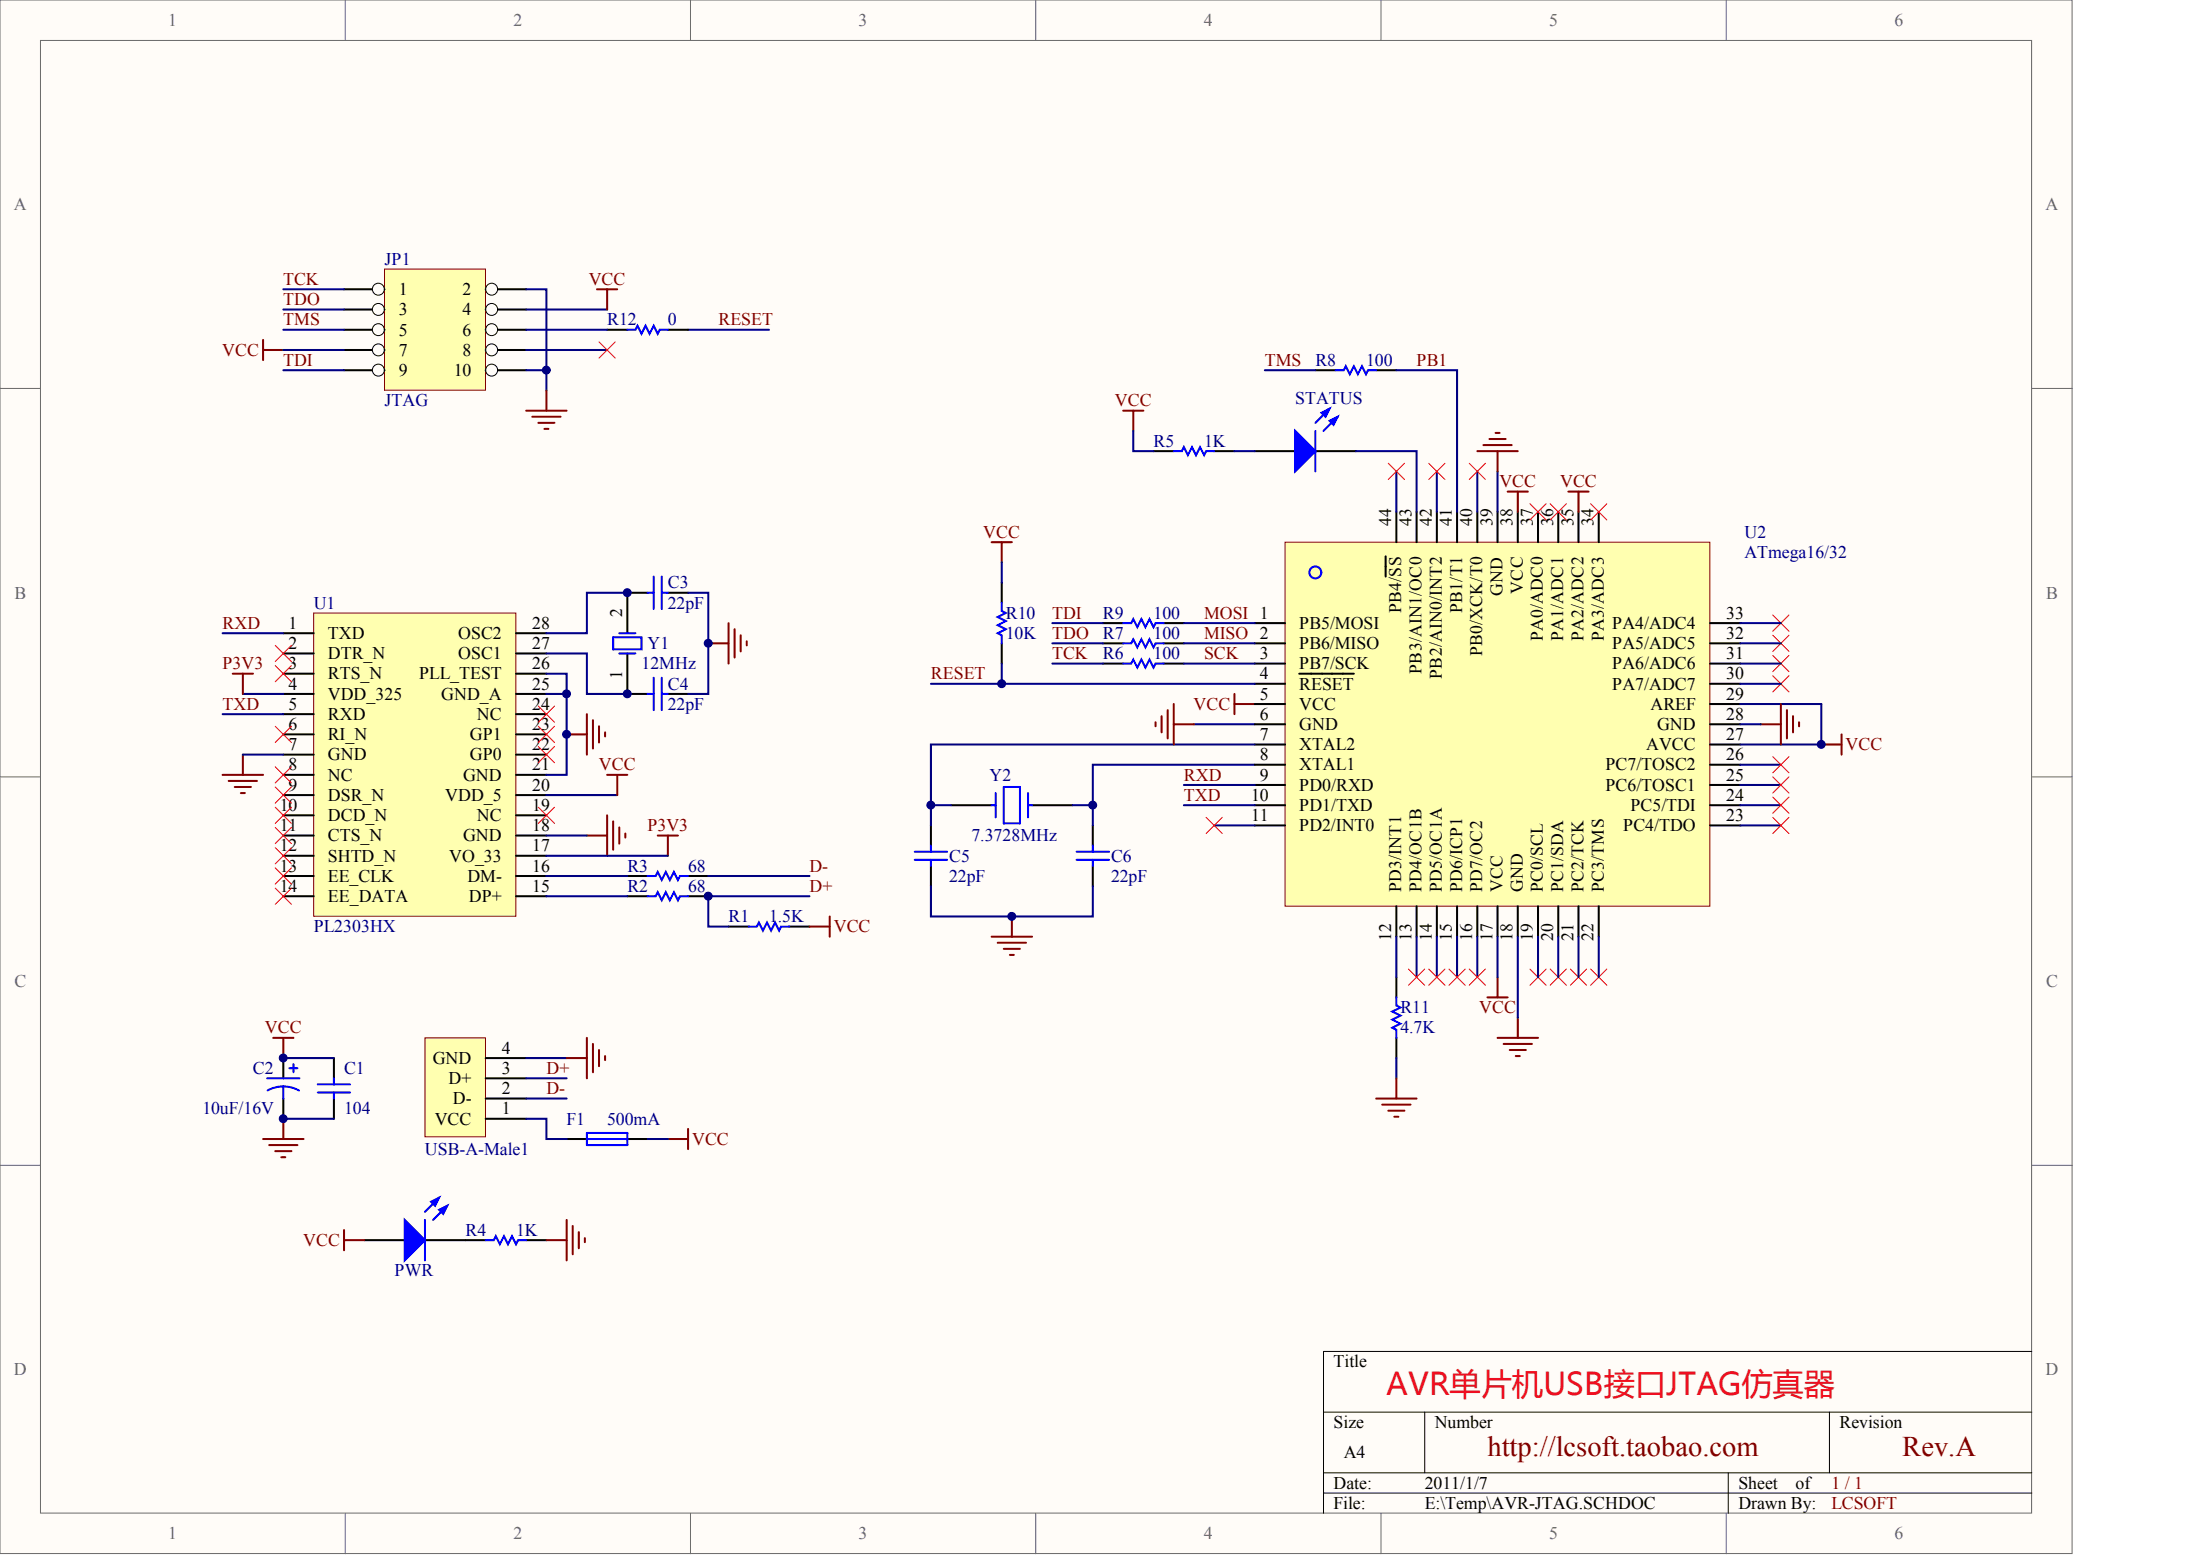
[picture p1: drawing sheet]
<svg xmlns="http://www.w3.org/2000/svg" width="840mm" height="594mm" viewBox="0 0 840 594" stroke-linecap="round" stroke-linejoin="round" font-family="sans-serif">
<g fill="#fffcf8" stroke="#696969" stroke-width=".38">
<path d="M0 0h790.8v592.8h-790.8z"/>
<path d="M15.4 15.4h759.9v561.9h-759.9z"/>
</g>
<g fill="none" stroke="#696969" stroke-width=".38">
<path d="M131.8 0v15.4M263.5 0v15.4M395.3 0v15.4M527 0v15.4M658.8 0v15.4M0 148.2h15.4M775.4 148.2h15.5M0 296.4h15.4M775.4 296.4h15.5M0 444.6h15.4M775.4 444.6h15.5M131.8 577.4v15.4"/>
<path d="M263.5 577.4v15.4M395.3 577.4v15.4M527 577.4v15.4M658.8 577.4v15.4"/>
</g>
<path d="M775.4 515.6h-270.3v61.8M505.1 538.8h270.3M543.7 538.8v23.2M698.2 538.8v23.2M505.1 562h270.3M505.1 569.7h270.3M659.6 562v15.4" fill="none" stroke="#000" stroke-width=".38"/>
<path d="M363 307.2h15.4M393.9 307.2h15.4" fill="none" stroke="#000" stroke-width=".77"/>
<path d="M378.4 307.2h1.6M380 302.6v9.3M383.1 300.3h6.2v13.9h-6.2zM392.3 302.6v9.3M392.3 307.2h1.6" fill="none" stroke="#00f" stroke-width=".77"/>
<path d="M100.4 129.7v7.7M100.4 133.5h7.7M378.4 206.9h7.8M382.3 206.9v7.7" fill="none" stroke="#800000" stroke-width=".77"/>
<path d="M146.7 102.7h38.6v46.2h-38.6z" fill="#ffffb0" stroke="#800000" stroke-width=".38"/>
<path d="M131.3 110.4h15.4" fill="none" stroke="#000" stroke-width=".77"/>
<circle cx="144.4" cy="110.3" r="2.28" fill="#fffcf8" stroke="#000" stroke-width=".38"/>
<path d="M185.4 110.4h15.4" fill="none" stroke="#000" stroke-width=".77"/>
<circle cx="187.6" cy="110.3" r="2.28" fill="#fffcf8" stroke="#000" stroke-width=".38"/>
<path d="M131.3 118.1h15.4" fill="none" stroke="#000" stroke-width=".77"/>
<circle cx="144.4" cy="118.1" r="2.28" fill="#fffcf8" stroke="#000" stroke-width=".38"/>
<path d="M185.4 118.1h15.4" fill="none" stroke="#000" stroke-width=".77"/>
<circle cx="187.6" cy="118.1" r="2.28" fill="#fffcf8" stroke="#000" stroke-width=".38"/>
<path d="M131.3 125.8h15.4" fill="none" stroke="#000" stroke-width=".77"/>
<circle cx="144.4" cy="125.8" r="2.28" fill="#fffcf8" stroke="#000" stroke-width=".38"/>
<path d="M185.4 125.8h15.4" fill="none" stroke="#000" stroke-width=".77"/>
<circle cx="187.6" cy="125.8" r="2.28" fill="#fffcf8" stroke="#000" stroke-width=".38"/>
<path d="M131.3 133.5h15.4" fill="none" stroke="#000" stroke-width=".77"/>
<circle cx="144.4" cy="133.5" r="2.28" fill="#fffcf8" stroke="#000" stroke-width=".38"/>
<path d="M185.4 133.5h15.4" fill="none" stroke="#000" stroke-width=".77"/>
<circle cx="187.6" cy="133.5" r="2.28" fill="#fffcf8" stroke="#000" stroke-width=".38"/>
<path d="M131.3 141.3h15.4" fill="none" stroke="#000" stroke-width=".77"/>
<circle cx="144.4" cy="141.2" r="2.28" fill="#fffcf8" stroke="#000" stroke-width=".38"/>
<path d="M185.4 141.3h15.4" fill="none" stroke="#000" stroke-width=".77"/>
<circle cx="187.6" cy="141.2" r="2.28" fill="#fffcf8" stroke="#000" stroke-width=".38"/>
<path d="M108.1 110.4h23.2M108.1 118.1h23.2M200.8 118.1h30.9M108.1 125.8h23.2M108.1 133.5h23.2M200.8 133.5h30.9M262.6 125.8h30.9M108.1 141.3h23.2M455.7 276.3h23.1M478.8 291.8h-61.7v15.4" fill="none" stroke="#000080" stroke-width=".77"/>
<path d="M227.8 110.4h7.8M231.7 110.4v7.7M471.1 264.8v7.7M471.1 268.6h7.7" fill="none" stroke="#800000" stroke-width=".77"/>
<path d="M490.4 206.9h162.1v138.8h-162.1z" fill="#ffffb0" stroke="#800000" stroke-width=".38"/>
<g fill="none" stroke="#000" stroke-width=".77">
<path d="M532.9 195.3v11.6M540.6 195.3v11.6M548.4 195.3v11.6M556.1 195.3v11.6M563.8 195.3v11.6M571.5 195.3v11.6M579.3 195.3v11.6M587 195.3v11.6M594.7 195.3v11.6M602.4 195.3v11.6M610.1 195.3v11.6M528.8 212.3v7.7"/>
<path d="M478.8 237.8h11.6M652.6 237.8h11.6M478.8 245.5h11.6M478.8 253.2h11.6M495.8 257.1h20.9M652.6 245.5h11.6M652.6 253.2h11.6M478.8 260.9h11.6M478.8 268.6h11.6M478.8 276.3h11.6M652.6 260.9h11.6M652.6 268.6h11.6"/>
<path d="M652.6 276.3h11.6M478.8 284.1h11.6M478.8 291.8h11.6M478.8 299.5h11.6M652.6 284.1h11.6M652.6 291.8h11.6M652.6 299.5h11.6M478.8 307.2h11.6M478.8 314.9h11.6M652.6 307.2h11.6M652.6 314.9h11.6M532.9 345.8v11.6"/>
<path d="M540.6 345.8v11.6M548.4 345.8v11.6M556.1 345.8v11.6M563.8 345.8v11.6M571.5 345.8v11.6M579.3 345.8v11.6M587 345.8v11.6M594.7 345.8v11.6M602.4 345.8v11.6M610.1 345.8v11.6"/>
</g>
<circle cx="502" cy="218.4" r="2.28" fill="none" stroke="#00f" stroke-width=".77"/>
<path d="M575.4 187.6h7.7M579.3 187.6v7.7M598.6 187.6h7.7M602.4 187.6v7.7M695.1 284.1h7.7M702.8 280.2v7.7M571.5 372.8v7.8M567.7 380.6h7.7" fill="none" stroke="#800000" stroke-width=".77"/>
<path d="M571.5 179.9v15.4M664.2 268.6h30.9v15.5h-30.9M571.5 357.4v15.4" fill="none" stroke="#000080" stroke-width=".77"/>
<path d="M119.7 233.9h77.2v115.7h-77.2z" fill="#ffffb0" stroke="#800000" stroke-width=".38"/>
<g fill="none" stroke="#000" stroke-width=".77">
<path d="M247.1 226.2h-7.7v15.4M254.9 226.2h7.7M108.1 241.6h11.6M108.1 249.3h11.6M108.1 257.1h11.6M196.9 241.6h11.6M196.9 249.3h11.6M196.9 257.1h11.6M239.4 249.3v15.5h7.7M108.1 264.8h11.6M108.1 272.5h11.6M196.9 264.8h11.6"/>
<path d="M196.9 272.5h11.6M254.9 264.8h7.7M108.1 280.2h11.6M108.1 287.9h11.6M108.1 295.6h11.6M196.9 280.2h11.6M196.9 287.9h11.6M196.9 295.6h11.6M108.1 303.4h11.6M108.1 311.1h11.6M108.1 318.8h11.6M196.9 303.4h11.6"/>
<path d="M196.9 311.1h11.6M196.9 318.8h11.6M108.1 326.5h11.6M108.1 334.2h11.6M196.9 326.5h11.6M196.9 334.2h11.6M239.4 334.2h7.7M262.6 334.2h7.7M108.1 342h11.6M196.9 342h11.6M239.4 342h7.7M262.6 342h7.7"/>
<path d="M278 353.5h7.8M301.2 353.5h7.7M108.1 403.7v7.7M108.1 419.2v7.7M127.4 403.7v7.7M127.4 419.2v7.7M139 473.2h15.5M162.2 473.2h23.2M200.8 473.2h7.7"/>
</g>
<g fill="none" stroke="#00f" stroke-width=".77">
<path d="M249.5 220v12.3M252.6 220v12.3M247.1 226.2h2.4M252.6 226.2h2.3M234 243.2h10.8v4.6h-10.8zM236.3 241.6h6.2M236.3 249.3h6.2M249.5 258.6v12.3M252.6 258.6v12.3M247.1 264.8h2.4M252.6 264.8h2.3M247.1 334.2h3.1l.8-1.5 1.6 3.1 1.5-3.1 1.5 3.1 1.6-3.1 1.5 3.1 .8-1.6h3.1"/>
<path d="M247.1 342h3.1l.8-1.6 1.6 3.1 1.5-3.1 1.5 3.1 1.6-3.1 1.5 3.1 .8-1.5h3.1M285.8 353.5h3.1l.7-1.5 1.6 3.1 1.5-3.1 1.6 3.1 1.5-3.1 1.5 3.1 .8-1.6h3.1M101.9 411.4h12.4M108.1 414.5a12.3 12.3 0 0 1 6 1.6M108.1 414.5a12.3 12.3 0 0 0-6 1.6M108.1 414.5v4.7M110.4 407.6h3.1M112 406v3.1M121.3 413.8h12.3M121.3 416.8h12.3M127.4 411.4v2.4M127.4 416.8v2.4"/>
<path d="M167.6 457l-5.4 5.4M162.2 465.5v15.4M170.7 460.1l-5.4 5.4M185.4 473.2h3l.8-1.6 1.6 3.1 1.5-3.1 1.6 3.1 1.5-3.1 1.5 3.1 .8-1.5h3.1"/>
</g>
<g fill="none" stroke="#000080" stroke-width=".77">
<path d="M239.4 226.2h-15.4v15.4h-15.5M262.6 226.2h7.7v38.6h-7.7M85 241.6h23.1M208.5 249.3h15.5v15.5h15.4M208.5 257.1h7.8v7.7h-7.8M85 272.5h23.1M92.7 264.8h15.4M216.3 264.8v30.8h-7.8M92.7 287.9h15.4M208.5 318.8h15.5M208.5 303.4h27.1M208.5 334.2h30.9"/>
<path d="M208.5 326.5h46.4M270.3 334.2h38.6M208.5 342h30.9M108.1 403.7h19.3M108.1 426.9h19.3"/>
</g>
<g fill="none" stroke="#800000" stroke-width=".77">
<path d="M278 237.8v15.4M88.8 257.1h7.7M92.7 257.1v7.7M270.3 245.5h7.7M280.4 240.1v10.8M282.7 242.4v6.2M285 244.7v1.5M224 272.5v15.4M226.3 274.8v10.8M228.6 277.1v6.2M230.9 279.4v1.6M85 295.6h15.4"/>
<path d="M87.3 298h10.8M92.7 287.9v7.7M216.3 280.2h7.7M89.6 300.3h6.2M91.9 302.6h1.6M224 318.8h7.7M231.7 311.1v15.4M234 313.4v10.8M236.3 315.7v6.2M238.7 318v1.6M251 318.8h7.7M254.9 318.8v7.7"/>
<path d="M100.4 434.6h15.5M102.7 436.9h10.8M105 439.2h6.2M108.1 426.9v7.7M107.4 441.5h1.5"/>
</g>
<g fill="#00f" stroke="#00f" stroke-width=".77">
<path d="M154.5 465.5l7.7 7.7-7.7 7.7z"/>
<path d="M167.6 461.6l3.1-1.5-1.6 3.1z"/>
<path d="M164.5 458.5l3.1-1.5-1.5 3.1z"/>
</g>
<g fill="none" stroke="#f00" stroke-width=".38">
<path d="M105 246.2l6.2 6.2M105 254l6.2 6.1M111.2 246.2l-6.2 6.2M111.2 254l-6.2 6.1M105 277.1l6.2 6.2M111.2 277.1l-6.2 6.2M205.4 269.4l6.2 6.2M205.4 277.1l6.2 6.2M211.6 269.4l-6.2 6.2M211.6 277.1l-6.2 6.2M105 292.6l6.2 6.1M111.2 292.6l-6.2 6.1"/>
<path d="M205.4 284.8l6.2 6.2M211.6 284.8l-6.2 6.2M105 300.3l6.2 6.2M105 308l6.2 6.2M105 315.7l6.2 6.2M111.2 300.3l-6.2 6.2M111.2 308l-6.2 6.2M111.2 315.7l-6.2 6.2M205.4 308l6.2 6.2M211.6 308l-6.2 6.2M105 323.4l6.2 6.2M105 331.2l6.2 6.1"/>
<path d="M105 338.9l6.2 6.2M111.2 323.4l-6.2 6.2M111.2 331.2l-6.2 6.1M111.2 338.9l-6.2 6.2"/>
</g>
<path d="M162.2 396h23.1v37.7h-23.1z" fill="#ffffb0" stroke="#800000" stroke-width=".38"/>
<g fill="none" stroke="#000" stroke-width=".77">
<path d="M231.7 125.8h7.7M254.9 125.8h7.7M502 141.3h7.7M525.2 141.3h7.7M440.2 172.1h7.8M463.4 172.1h7.7M478.8 172.1h15.5M502 172.1h15.5M382.3 222.3v7.7M420.9 237.8h7.7M444.1 237.8h7.7M382.3 245.5v7.7"/>
<path d="M420.9 253.2h7.7M420.9 245.5h7.7M444.1 253.2h7.7M444.1 245.5h7.7M355.3 314.9v7.8M417.1 314.9v7.8M355.3 330.4v7.7M417.1 330.4v7.7M532.9 372.8v7.8M532.9 396v7.7M185.4 419.2h15.4M185.4 411.4h15.4"/>
<path d="M185.4 403.7h15.4M185.4 426.9h15.4M216.3 434.6h7.7M239.4 434.6h7.7"/>
</g>
<g fill="none" stroke="#f00" stroke-width=".38">
<path d="M228.6 130.5l6.2 6.1M234.8 130.5l-6.2 6.1M529.8 176.8l6.2 6.1M536 176.8l-6.2 6.1M545.3 176.8l6.1 6.1M551.4 176.8l-6.1 6.1M560.7 176.8l6.2 6.1M566.9 176.8l-6.2 6.1M583.9 192.2l6.2 6.2M590.1 192.2l-6.2 6.2M591.6 192.2l6.2 6.2M597.8 192.2l-6.2 6.2"/>
<path d="M607.1 192.2l6.1 6.2M613.2 192.2l-6.1 6.2M676.6 234.7l6.1 6.1M682.7 234.7l-6.1 6.1M676.6 257.8l6.1 6.2M676.6 250.1l6.1 6.2M676.6 242.4l6.1 6.2M682.7 257.8l-6.1 6.2M682.7 250.1l-6.1 6.2M682.7 242.4l-6.1 6.2M676.6 288.7l6.1 6.2M676.6 296.4l6.1 6.2"/>
<path d="M682.7 288.7l-6.1 6.2M682.7 296.4l-6.1 6.2M460.3 311.9l6.2 6.1M466.5 311.9l-6.2 6.1M676.6 304.1l6.1 6.2M676.6 311.9l6.1 6.1M682.7 304.1l-6.1 6.2M682.7 311.9l-6.1 6.1M537.5 369.8l6.2 6.1M543.7 369.8l-6.2 6.1M545.3 369.8l6.1 6.1M551.4 369.8l-6.1 6.1"/>
<path d="M553 369.8l6.2 6.1M559.2 369.8l-6.2 6.1M560.7 369.8l6.2 6.1M566.9 369.8l-6.2 6.1M583.9 369.8l6.2 6.1M590.1 369.8l-6.2 6.1M591.6 369.8l6.2 6.1M597.8 369.8l-6.2 6.1M599.3 369.8l6.2 6.1M605.5 369.8l-6.2 6.1M607.1 369.8l6.1 6.1M613.2 369.8l-6.1 6.1"/>
</g>
<g fill="none" stroke="#000080" stroke-width=".77">
<path d="M200.8 110.4h7.7v38.6M200.8 125.8h30.9M200.8 141.3h7.7M482.7 141.3h19.3M532.9 141.3h23.2v54M432.5 164.4v7.7h7.7M471.1 172.1h7.7M517.5 172.1h23.1v23.2M532.9 179.9v15.4M548.4 179.9v15.4M563.8 179.9v15.4M382.3 214.6v7.7"/>
<path d="M401.6 237.8h19.3M451.8 237.8h27M664.2 237.8h15.5M382.3 253.2v7.7M401.6 245.5h19.3M401.6 253.2h19.3M451.8 245.5h27M451.8 253.2h27M664.2 245.5h15.5M664.2 253.2h15.5M355.3 260.9h123.5M664.2 260.9h15.5"/>
<path d="M664.2 276.3h7.7M451.8 299.5h27M478.8 284.1h-123.5v23.1M664.2 291.8h15.5M664.2 299.5h15.5M363 307.2h-7.7v7.7M409.3 307.2h7.8v7.7M451.8 307.2h27M463.4 314.9h15.4M664.2 307.2h15.5M664.2 314.9h15.5M355.3 338.1v11.6h61.8v-11.6"/>
<path d="M308.9 342h-38.6v11.5h7.7M532.9 357.4v15.4M540.6 357.4v15.4M548.4 357.4v15.4M556.1 357.4v15.4M563.8 357.4v15.4M579.3 357.4v30.9M587 357.4v15.4M594.7 357.4v15.4M602.4 357.4v15.4M610.1 357.4v15.4M200.8 403.7h15.5"/>
<path d="M200.8 411.4h15.5M200.8 419.2h15.5M532.9 403.7v7.7M200.8 426.9h7.7v7.7h7.8M247.1 434.6h7.8"/>
</g>
<g fill="none" stroke="#800000" stroke-width=".77">
<path d="M200.8 156.7h15.5M203.1 159h10.8M208.5 149v7.7M428.6 156.7h7.8M432.5 156.7v7.7M205.4 161.3h6.2M207.8 163.6h1.5M563.8 172.1h15.5M566.1 169.8h10.8M568.4 167.5h6.2M570.8 165.2h1.5M571.5 172.1v7.8"/>
<path d="M441 275.6v1.5M443.3 273.3v6.1M445.6 270.9v10.9M448 276.3h7.7M448 268.6v15.5M671.9 276.3h7.8M679.7 268.6v15.5M682 270.9v10.9M684.3 273.3v6.1M686.6 275.6v1.5M231.7 295.6h7.7M235.6 295.6v7.8"/>
<path d="M308.9 353.5h7.8M316.7 349.7v7.7M378.4 357.4h15.5M380.8 359.7h10.8M386.2 349.7v7.7M383.1 362h6.2M385.4 364.3h1.5M104.3 396h7.7M108.1 396v7.7M224 396v15.4M226.3 398.3v10.8M571.5 396h15.5"/>
<path d="M573.8 398.3h10.9M579.3 388.3v7.7M216.3 403.7h7.7M228.6 400.6v6.2M230.9 402.9v1.6M525.2 419.2h15.4M532.9 411.4v7.8M576.2 400.6h6.1M578.5 402.9h1.5M254.9 434.6h7.7M262.6 430.7v7.8M527.5 421.5h10.8"/>
<path d="M529.8 423.8h6.2M532.1 426.1h1.6M131.3 469.3v7.8M131.3 473.2h7.7M208.5 473.2h7.8M216.3 465.5v15.4M218.6 467.8v10.8M220.9 470.1v6.2M223.2 472.4v1.6"/>
</g>
<g fill="none" stroke="#00f" stroke-width=".77">
<path d="M239.4 125.8h3.1l.8-1.5 1.5 3.1 1.6-3.1 1.5 3.1 1.6-3.1 1.5 3.1 .8-1.6h3.1M507.4 155.9l-5.4 5.4M509.7 141.3h3.1l.8-1.6 1.5 3.1 1.6-3.1 1.5 3.1 1.6-3.1 1.5 3.1 .8-1.5h3.1M510.5 159l-5.4 5.4M448 172.1h3l.8-1.5 1.6 3.1 1.5-3.1 1.5 3.1 1.6-3.1 1.5 3.1 .8-1.6h3.1M502 164.4v15.5M382.3 230v3.1l1.5 .8-3 1.5 3 1.6-3 1.5 3 1.6-3 1.5 1.5 .8v3.1M428.6 237.8h3.1l.8-1.6 1.6 3.1 1.5-3.1 1.5 3.1 1.6-3.1 1.5 3.1 .8-1.5h3.1M428.6 253.2h3.1l.8-1.6 1.6 3.1 1.5-3.1 1.5 3.1 1.6-3.1 1.5 3.1 .8-1.5h3.1M428.6 245.5h3.1l.8-1.6 1.6 3.1 1.5-3.1 1.5 3.1 1.6-3.1 1.5 3.1 .8-1.5h3.1M349.1 325h12.4M349.1 328.1h12.4"/>
<path d="M355.3 322.7v2.3M355.3 328.1v2.3M410.9 325h12.3M410.9 328.1h12.3M417.1 322.7v2.3M417.1 328.1v2.3M532.9 380.6v3l1.6 .8-3.1 1.6 3.1 1.5-3.1 1.6 3.1 1.5-3.1 1.5 1.5 .8v3.1M224 432.3h15.4v4.6h-15.4zM224 434.6h15.4"/>
</g>
<g fill="#00f" stroke="#00f" stroke-width=".77">
<path d="M494.3 164.4l7.7 7.7-7.7 7.8z"/>
<path d="M507.4 160.6l3.1-1.6-1.5 3.1z"/>
<path d="M504.3 157.5l3.1-1.6-1.5 3.1z"/>
</g>
<g fill="#000080" stroke="#000080" stroke-width=".38">
<circle cx="108.1" cy="426.8" r="1.51"/>
<circle cx="108.1" cy="403.7" r="1.51"/>
<circle cx="208.5" cy="141.2" r="1.51"/>
<circle cx="216.2" cy="280.2" r="1.51"/>
<circle cx="216.2" cy="264.7" r="1.51"/>
<circle cx="239.4" cy="264.7" r="1.51"/>
<circle cx="239.4" cy="226.1" r="1.51"/>
<circle cx="270.3" cy="341.9" r="1.51"/>
<circle cx="270.3" cy="245.4" r="1.51"/>
<circle cx="355.2" cy="307.2" r="1.51"/>
<circle cx="382.3" cy="260.9" r="1.51"/>
<circle cx="386.1" cy="349.6" r="1.51"/>
<circle cx="417" cy="307.2" r="1.51"/>
<circle cx="695.1" cy="284" r="1.51"/>
</g>
<text font-size="11.9" fill="#ee0e22" x="529" y="532.1">AVR单片机USB接口JTAG仿真器</text>
<g font-size="10.9" fill="#800000">
<text x="567.7" y="555.5">http://lcsoft.taobao.com</text>
<text x="726" y="555.5">Rev.A</text>
</g>
<g font-size="6.8" fill="#696969">
<text x="64.2" y="9.9">1</text>
<text x="195.9" y="9.9">2</text>
<text x="327.7" y="9.9">3</text>
<text x="459.5" y="9.9">4</text>
<text x="591.2" y="9.9">5</text>
<text x="723" y="9.9">6</text>
<text x="5.3" y="80.2">A</text>
<text x="780.7" y="80.2">A</text>
<text x="5.5" y="228.4">B</text>
<text x="780.9" y="228.4">B</text>
<text x="5.5" y="376.6">C</text>
<text x="780.9" y="376.6">C</text>
<text x="5.3" y="524.8">D</text>
<text x="780.7" y="524.8">D</text>
<text x="64.2" y="587.3">1</text>
<text x="195.9" y="587.3">2</text>
<text x="327.7" y="587.3">3</text>
<text x="459.5" y="587.3">4</text>
<text x="591.2" y="587.3">5</text>
<text x="723" y="587.3">6</text>
</g>
<g font-size="6.8" fill="#000080">
<text x="146.7" y="101">JP1</text>
<text x="231.7" y="124.2">R12</text>
<text x="254.9" y="124.2">0</text>
<text x="502" y="139.6">R8</text>
<text x="521.3" y="139.6">100</text>
<text x="146.7" y="155">JTAG</text>
<text x="494.3" y="154.3">STATUS</text>
<text x="440.2" y="170.5">R5</text>
<text x="459.5" y="170.5">1K</text>
<text x="665.8" y="205.2">U2</text>
<text x="665.8" y="212.9">ATmega16/32</text>
<text x="254.9" y="224.5">C3</text>
<text x="119.7" y="232.2">U1</text>
<text x="254.9" y="232.2">22pF</text>
<text x="383.8" y="236.1">R10</text>
<text x="420.9" y="236.1">R9</text>
<text x="440.2" y="236.1">100</text>
<text x="383.8" y="243.8">10K</text>
<text x="420.9" y="243.8">R7</text>
<text x="440.2" y="243.8">100</text>
<text x="247.1" y="247.7">Y1</text>
<text x="420.9" y="251.5">R6</text>
<text x="440.2" y="251.5">100</text>
<text x="244.8" y="255.4">12MHz</text>
<text x="254.9" y="263.1">C4</text>
<text x="254.9" y="270.8">22pF</text>
<text x="377.7" y="297.8">Y2</text>
<text x="370.7" y="321">7.3728MHz</text>
<text x="362.2" y="328.7">C5</text>
<text x="424" y="328.7">C6</text>
<text x="239.4" y="332.6">R3</text>
<text x="262.6" y="332.6">68</text>
<text x="239.4" y="340.3">R2</text>
<text x="262.6" y="340.3">68</text>
<text x="362.2" y="336.4">22pF</text>
<text x="424" y="336.4">22pF</text>
<text x="278" y="351.9">R1</text>
<text x="293.5" y="351.9">1.5K</text>
<text x="119.7" y="355.7">PL2303HX</text>
<text x="534.5" y="386.6">R11</text>
<text x="534.5" y="394.3">4.7K</text>
<text x="96.5" y="409.8">C2</text>
<text x="131.3" y="409.8">C1</text>
<text x="77.2" y="425.2">10uF/16V</text>
<text x="131.3" y="425.2">104</text>
<text x="216.3" y="429.1">F1</text>
<text x="231.7" y="429.1">500mA</text>
<text x="162.2" y="440.6">USB-A-Male1</text>
<text x="177.6" y="471.5">R4</text>
<text x="196.9" y="471.5">1K</text>
<text x="150.6" y="487">PWR</text>
</g>
<g font-size="6.8" fill="#800000">
<text x="108.1" y="108.7">TCK</text>
<text x="224.7" y="108.7">VCC</text>
<text x="108.1" y="116.4">TDO</text>
<text x="108.1" y="124.2">TMS</text>
<text x="274.2" y="124.2">RESET</text>
<text x="84.8" y="135.7">VCC</text>
<text x="108.1" y="139.6">TDI</text>
<text x="482.7" y="139.6">TMS</text>
<text x="540.6" y="139.6">PB1</text>
<text x="425.5" y="155">VCC</text>
<text x="572.2" y="185.9">VCC</text>
<text x="595.4" y="185.9">VCC</text>
<text x="375.3" y="205.2">VCC</text>
<text x="85" y="239.9">RXD</text>
<text x="401.6" y="236.1">TDI</text>
<text x="459.5" y="236.1">MOSI 1</text>
<text x="401.6" y="243.8">TDO</text>
<text x="459.5" y="243.8">MISO 2</text>
<text x="401.6" y="251.5">TCK</text>
<text x="459.5" y="251.5">SCK</text>
<text x="84.9" y="255.4">P3V3</text>
<text x="355.3" y="259.2">RESET</text>
<text x="85" y="270.8">TXD</text>
<text x="455.5" y="270.8">VCC</text>
<text x="704.4" y="286.3">VCC</text>
<text x="228.5" y="294">VCC</text>
<text x="451.8" y="297.8">RXD</text>
<text x="451.8" y="305.6">TXD</text>
<text x="247.1" y="317.1">P3V3</text>
<text x="308.9" y="332.6">D-</text>
<text x="308.9" y="340.3">D+</text>
<text x="318.2" y="355.7">VCC</text>
<text x="564.5" y="386.6">VCC</text>
<text x="101.1" y="394.3">VCC</text>
<text x="208.5" y="409.8">D+</text>
<text x="208.5" y="417.5">D-</text>
<text x="264.1" y="436.8">VCC</text>
<text x="115.7" y="475.4">VCC</text>
<text x="699" y="568">1 / 1</text>
<text x="699" y="575.7">LCSOFT</text>
</g>
<g font-size="6.8">
<text x="152.1" y="112.6">1</text>
<text x="176.6" y="112.6">2</text>
<text x="152.1" y="120.3">3</text>
<text x="176.6" y="120.3">4</text>
<text x="152.1" y="128">5</text>
<text x="176.6" y="128">6</text>
<text x="152.1" y="135.7">7</text>
<text x="176.6" y="135.7">8</text>
<text x="152.1" y="143.5">9</text>
<text x="173.2" y="143.5">10</text>
<text x="110.1" y="239.9">1</text>
<text x="203.1" y="239.9">28</text>
<text x="495.8" y="239.9">PB5/MOSI</text>
<text x="615.3" y="239.9">PA4/ADC4</text>
<text x="658.8" y="236.1">33</text>
<text x="125.1" y="243.8">TXD</text>
<text x="174.9" y="243.8">OSC2</text>
<text x="658.8" y="243.8">32</text>
<text x="110.1" y="247.7">2</text>
<text x="125.1" y="251.5">DTR_N</text>
<text x="174.9" y="251.5">OSC1</text>
<text x="203.1" y="247.7">27</text>
<text x="480.9" y="251.5">3</text>
<text x="495.8" y="247.7">PB6/MISO</text>
<text x="615.3" y="247.7">PA5/ADC5</text>
<text x="658.8" y="251.5">31</text>
<text x="110.1" y="255.4">3</text>
<text x="203.1" y="255.4">26</text>
<text x="495.8" y="255.4">PB7/SCK</text>
<text x="615.3" y="255.4">PA6/ADC6</text>
<text x="110.1" y="263.1">4</text>
<text x="125.1" y="259.2">RTS_N</text>
<text x="160" y="259.2">PLL_TEST</text>
<text x="203.1" y="263.1">25</text>
<text x="480.9" y="259.2">4</text>
<text x="495.8" y="263.1">RESET</text>
<text x="615.3" y="263.1">PA7/ADC7</text>
<text x="658.8" y="259.2">30</text>
<text x="125.1" y="267">VDD_325</text>
<text x="168.4" y="267">GND_A</text>
<text x="480.9" y="267">5</text>
<text x="658.8" y="267">29</text>
<text x="110.1" y="270.8">5</text>
<text x="125.1" y="274.7">RXD</text>
<text x="182" y="274.7">NC</text>
<text x="203.1" y="270.8">24</text>
<text x="480.9" y="274.7">6</text>
<text x="495.8" y="270.8">VCC</text>
<text x="629.9" y="270.8">AREF</text>
<text x="658.8" y="274.7">28</text>
<text x="110.1" y="278.5">6</text>
<text x="203.1" y="278.5">23</text>
<text x="495.8" y="278.5">GND</text>
<text x="632.4" y="278.5">GND</text>
<text x="110.1" y="286.3">7</text>
<text x="125.1" y="282.4">RI_N</text>
<text x="179.3" y="282.4">GP1</text>
<text x="203.1" y="286.3">22</text>
<text x="480.9" y="282.4">7</text>
<text x="495.8" y="286.3">XTAL2</text>
<text x="628.2" y="286.3">AVCC</text>
<text x="658.8" y="282.4">27</text>
<text x="110.1" y="294">8</text>
<text x="125.1" y="290.1">GND</text>
<text x="179.3" y="290.1">GP0</text>
<text x="203.1" y="294">21</text>
<text x="480.9" y="290.1">8</text>
<text x="495.8" y="294">XTAL1</text>
<text x="612.7" y="294">PC7/TOSC2</text>
<text x="658.8" y="290.1">26</text>
<text x="125.1" y="297.8">NC</text>
<text x="176.7" y="297.8">GND</text>
<text x="480.9" y="297.8">9</text>
<text x="658.8" y="297.8">25</text>
<text x="110.1" y="301.7">9</text>
<text x="125.1" y="305.6">DSR_N</text>
<text x="169.9" y="305.6">VDD_5</text>
<text x="203.1" y="301.7">20</text>
<text x="477.5" y="305.6">10</text>
<text x="495.8" y="301.7">PD0/RXD</text>
<text x="612.7" y="301.7">PC6/TOSC1</text>
<text x="658.8" y="305.6">24</text>
<text x="106.7" y="309.4">10</text>
<text x="203.1" y="309.4">19</text>
<text x="495.8" y="309.4">PD1/TXD</text>
<text x="622.3" y="309.4">PC5/TDI</text>
<text x="106.7" y="317.1">11</text>
<text x="125.1" y="313.3">DCD_N</text>
<text x="182" y="313.3">NC</text>
<text x="203.1" y="317.1">18</text>
<text x="477.5" y="313.3">11</text>
<text x="495.8" y="317.1">PD2/INT0</text>
<text x="619.5" y="317.1">PC4/TDO</text>
<text x="658.8" y="313.3">23</text>
<text x="125.1" y="321">CTS_N</text>
<text x="176.7" y="321">GND</text>
<text x="106.7" y="324.9">12</text>
<text x="125.1" y="328.7">SHTD_N</text>
<text x="171.5" y="328.7">VO_33</text>
<text x="203.1" y="324.9">17</text>
<text x="106.7" y="332.6">13</text>
<text x="203.1" y="332.6">16</text>
<text x="106.7" y="340.3">14</text>
<text x="125.1" y="336.4">EE_CLK</text>
<text x="178.4" y="336.4">DM-</text>
<text x="203.1" y="340.3">15</text>
<text x="125.1" y="344.2">EE_DATA</text>
<text x="178.9" y="344.2">DP+</text>
<text x="165.1" y="405.9">GND</text>
<text x="191.5" y="402.1">4</text>
<text x="171.1" y="413.6">D+</text>
<text x="191.5" y="409.8">3</text>
<text x="191.5" y="417.5">2</text>
<text x="172.8" y="421.3">D-</text>
<text x="191.5" y="425.2">1</text>
<text x="165.9" y="429.1">VCC</text>
<text x="509" y="521.7">Title</text>
<text x="509" y="544.9">Size</text>
<text x="547.6" y="544.9">Number</text>
<text x="702.1" y="544.9">Revision</text>
<text x="512.8" y="556.4">A4</text>
<text x="509" y="568">Date:</text>
<text x="543.7" y="568">2011/1/7</text>
<text x="663.4" y="568">Sheet</text>
<text x="685.3" y="568">of</text>
<text x="509" y="575.7">File:</text>
<text x="543.7" y="575.7">E:\Temp\AVR-JTAG.SCHDOC</text>
<text x="663.4" y="575.7">Drawn By:</text>
</g>
<g font-size="6.7">
<text x="530.9" y="200.7" transform="rotate(-90 530.9 200.7)">44</text>
<text x="538.7" y="200.7" transform="rotate(-90 538.7 200.7)">43</text>
<text x="546.4" y="200.7" transform="rotate(-90 546.4 200.7)">42</text>
<text x="554.1" y="200.7" transform="rotate(-90 554.1 200.7)">41</text>
<text x="561.8" y="200.7" transform="rotate(-90 561.8 200.7)">40</text>
<text x="569.6" y="200.7" transform="rotate(-90 569.6 200.7)">39</text>
<text x="577.3" y="200.7" transform="rotate(-90 577.3 200.7)">38</text>
<text x="585" y="200.7" transform="rotate(-90 585 200.7)">37</text>
<text x="592.7" y="200.7" transform="rotate(-90 592.7 200.7)">36</text>
<text x="600.4" y="200.7" transform="rotate(-90 600.4 200.7)">35</text>
<text x="608.2" y="200.7" transform="rotate(-90 608.2 200.7)">34</text>
<text x="573.4" y="227.3" transform="rotate(-90 573.4 227.3)">GND</text>
<text x="581.1" y="226.6" transform="rotate(-90 581.1 226.6)">VCC</text>
<text x="534.8" y="233.9" transform="rotate(-90 534.8 233.9)">PB4/SS</text>
<text x="558" y="233.9" transform="rotate(-90 558 233.9)">PB1/T1</text>
<text x="237.5" y="235.4" transform="rotate(-90 237.5 235.4)">2</text>
<text x="588.9" y="244.7" transform="rotate(-90 588.9 244.7)">PA0/ADC0</text>
<text x="596.6" y="244.7" transform="rotate(-90 596.6 244.7)">PA1/ADC1</text>
<text x="604.3" y="244.7" transform="rotate(-90 604.3 244.7)">PA2/ADC2</text>
<text x="612" y="244.7" transform="rotate(-90 612 244.7)">PA3/ADC3</text>
<text x="565.7" y="250.5" transform="rotate(-90 565.7 250.5)">PB0/XCK/T0</text>
<text x="542.5" y="257.1" transform="rotate(-90 542.5 257.1)">PB3/AIN1/OC0</text>
<text x="237.5" y="259" transform="rotate(-90 237.5 259)">1</text>
<text x="550.2" y="259" transform="rotate(-90 550.2 259)">PB2/AIN0/INT2</text>
<text x="534.8" y="340.4" transform="rotate(-90 534.8 340.4)">PD3/INT1</text>
<text x="542.5" y="340.4" transform="rotate(-90 542.5 340.4)">PD4/OC1B</text>
<text x="550.2" y="340.4" transform="rotate(-90 550.2 340.4)">PD5/OC1A</text>
<text x="558" y="340.4" transform="rotate(-90 558 340.4)">PD6/ICP1</text>
<text x="565.7" y="340.4" transform="rotate(-90 565.7 340.4)">PD7/OC2</text>
<text x="573.4" y="340.4" transform="rotate(-90 573.4 340.4)">VCC</text>
<text x="581.1" y="340.4" transform="rotate(-90 581.1 340.4)">GND</text>
<text x="588.9" y="340.4" transform="rotate(-90 588.9 340.4)">PC0/SCL</text>
<text x="596.6" y="340.4" transform="rotate(-90 596.6 340.4)">PC1/SDA</text>
<text x="604.3" y="340.4" transform="rotate(-90 604.3 340.4)">PC2/TCK</text>
<text x="612" y="340.4" transform="rotate(-90 612 340.4)">PC3/TMS</text>
<text x="530.9" y="358.9" transform="rotate(-90 530.9 358.9)">12</text>
<text x="538.7" y="358.9" transform="rotate(-90 538.7 358.9)">13</text>
<text x="546.4" y="358.9" transform="rotate(-90 546.4 358.9)">14</text>
<text x="554.1" y="358.9" transform="rotate(-90 554.1 358.9)">15</text>
<text x="561.8" y="358.9" transform="rotate(-90 561.8 358.9)">16</text>
<text x="569.6" y="358.9" transform="rotate(-90 569.6 358.9)">17</text>
<text x="577.3" y="358.9" transform="rotate(-90 577.3 358.9)">18</text>
<text x="585" y="358.9" transform="rotate(-90 585 358.9)">19</text>
<text x="592.7" y="358.9" transform="rotate(-90 592.7 358.9)">20</text>
<text x="600.4" y="358.9" transform="rotate(-90 600.4 358.9)">21</text>
<text x="608.2" y="358.9" transform="rotate(-90 608.2 358.9)">22</text>
</g>
</svg>
